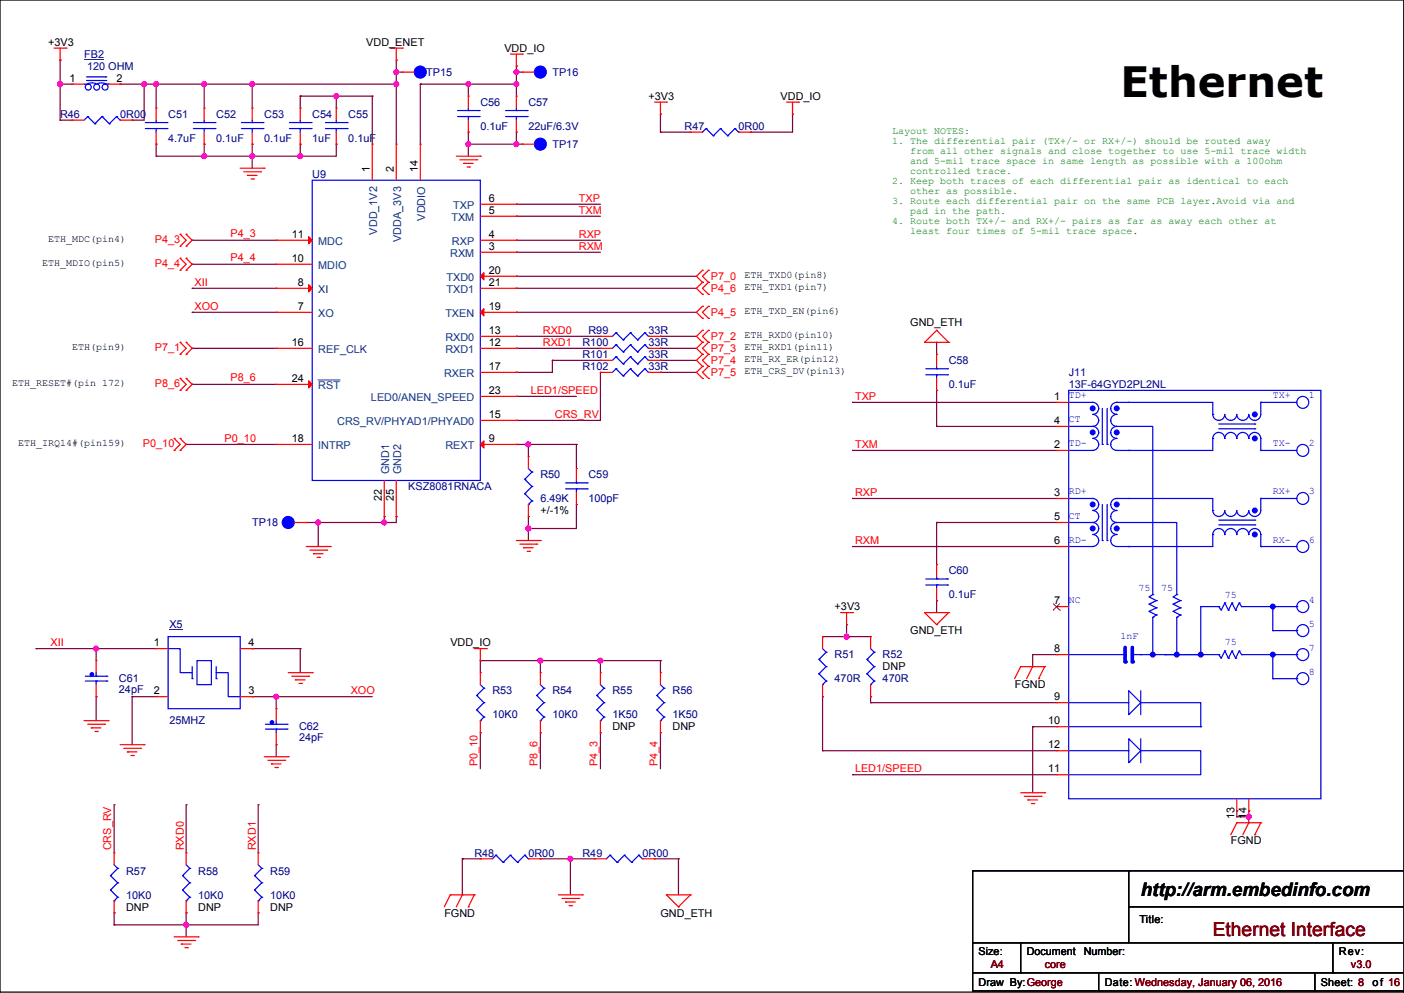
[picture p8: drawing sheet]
<svg xmlns="http://www.w3.org/2000/svg" width="297mm" height="210mm" viewBox="0 0 297 210" stroke-linecap="round" stroke-linejoin="round" font-family="sans-serif">
<g fill="none" stroke="#000" stroke-width=".25">
<path d="M0 0h296.9v209.8h-296.9zM205.8 199.4h91.2M215.9 199.4v6.4M238.8 184.2h.1M238.8 184.2v15.2M238.8 191.8h58.2M282 199.4v6.4M297 184.2h-91.2v25.4h91.2M205.8 205.8h.1M205.8 205.8h91.2M215.9 205.8h.1M232.4 209.6h.1"/>
<path d="M232.4 205.8v3.8M278.1 209.6h.1M278.1 205.8v3.8M282 205.8h.1"/>
</g>
<g fill="none" stroke="#800040" stroke-width=".25">
<path d="M12.7 17.8h.1M12.7 12.7h.1M12.7 17.8h2.6M12.7 12.7v12.7M25.4 17.8h.1M25.4 17.8h58.4M30.5 17.8h.1M30.5 17.8v7.6h-2.5M33 17.8h.1M33 17.8v5.1M43.2 17.8h.1M43.2 17.8v5.1"/>
<path d="M53.4 17.8h.1M53.4 17.8v5.1M83.8 12.7h.1M83.8 17.8h.1M83.8 15.3h.1M83.8 12.7v17.8M83.8 15.3h1.3M88.9 17.8h.1M88.9 17.8h20.3M88.9 17.8v12.7M99.1 17.8h.1M99.1 17.8v2.5"/>
<path d="M109.2 14h.1M109.2 17.8h.1M109.2 15.3h.1M109.2 14v6.3M109.2 15.3h1.3M12.7 25.4h.1M12.7 25.4h2.6M28 25.4h.1M33 30.5h.1M33 33h.1M33 30.5v2.5M43.2 33h.1"/>
<path d="M43.2 30.5h.1M43.2 30.5v2.5M53.4 33h.1M53.4 30.5h.1M53.4 30.5v5.1M63.5 20.3h.1M63.5 30.5h.1M63.5 33h.1M63.5 20.3v2.6M63.5 30.5v2.5M63.5 20.3h15.3M71.1 20.3h.1"/>
<path d="M71.1 30.5h.1M71.1 30.5v2.5h-38.1M71.1 20.3v2.6M78.8 20.3h.1M78.8 20.3v10.2M99.1 30.5h.1M99.1 28h.1M99.1 30.5h11.4M99.1 28v5M109.2 28h.1M109.2 30.5h.1M109.2 28v2.5"/>
<path d="M139.7 28h.1M139.7 24.1h.1M139.7 24.1v3.9M139.7 28h6.4M158.8 28h.1M167.7 24.1h.1M167.7 24.1v3.9h-8.9M40.7 50.8h.1M40.7 55.9h.1M40.7 50.8h17.7M40.7 55.9h17.7M109.2 58.4h.1"/>
<path d="M109.2 53.4h.1M109.2 50.8h.1M109.2 45.7h.1M109.2 43.2h.1M109.2 58.4h38.1M109.2 53.4h17.8M109.2 50.8h17.8M109.2 45.7h17.8M109.2 43.2h17.8M40.7 73.7h.1M40.7 61h.1M40.7 66.1h.1"/>
<path d="M40.7 73.7h17.7M40.7 61h17.7M40.7 66.1h17.7M109.2 61h.1M109.2 66.1h.1M109.2 71.1h.1M109.2 73.7h.1M109.2 78.8h.1M109.2 73.7h17.8M109.2 61h38.1M109.2 66.1h38.1M109.2 71.1h17.8"/>
<path d="M116.9 76.2h.1M116.9 76.2v2.6h-7.7M116.9 76.2h10.1M127 78.8h.1M127 78.8v10.1h-17.8M139.7 71.1h.1M139.7 73.7h.1M139.7 76.2h.1M139.7 78.8h.1M139.7 73.7h7.6M139.7 71.1h7.6M139.7 78.8h7.6"/>
<path d="M139.7 76.2h7.6M198.1 72.4h.1M198.1 72.4v2.5M39.4 94h.1M39.4 94h19M40.7 81.3h.1M40.7 81.3h17.7M109.2 94h.1M109.2 83.8h.1M109.2 88.9h.1M109.2 94h12.7M109.2 83.8h12.7"/>
<path d="M111.8 94h.1M111.8 94v2.5M121.9 94h.1M121.9 94v5.1M180.4 85.1h.1M180.4 95.3h.1M180.4 85.1h43.1M180.4 95.3h43.1M198.1 90.2h.1M198.1 82.6h.1M198.1 90.2h25.4M198.1 82.6v7.6"/>
<path d="M64.8 110.5h.1M67.3 110.5h.1M67.3 110.5v5.1M81.3 109.2h.1M81.3 110.5h.1M81.3 109.2v1.3M83.8 109.2h.1M83.8 109.2v1.3h-19M111.8 109.2h.1M111.8 111.8h.1M111.8 109.2v5.1M121.9 106.7h.1"/>
<path d="M121.9 106.7v5.1h-10.1M180.4 105.4h.1M180.4 115.6h.1M180.4 105.4h43.1M180.4 115.6h43.1M198.1 110.5h.1M198.1 110.5v8.9M198.1 110.5h25.4M7.6 137.2h.1M7.6 137.2h25.4M20.3 137.2h.1M20.3 137.2v2.5"/>
<path d="M53.4 137.2h.1M53.4 137.2h10.1M63.5 137.2h.1M63.5 137.2v5.1M101.6 139.7h.1M101.6 139.7v2.6M101.6 139.7h38.1M114.3 139.7h.1M114.3 139.7v2.6M127 139.7h.1M127 139.7v2.6M139.7 139.7h.1"/>
<path d="M139.7 139.7v2.6M174 134.6h.1M174 134.6h10.2M179.1 132.1h.1M179.1 134.6h.1M179.1 132.1v2.5M198.1 127h.1M198.1 127v2.6M218.5 138.4h.1M218.5 138.4h5M218.5 138.4v2.6M20.3 147.3h.1"/>
<path d="M20.3 147.3v5.1M28 147.3h.1M28 147.3v10.2M28 147.3h5M53.4 147.3h.1M53.4 147.3h25.4M58.4 147.3h.1M58.4 157.5h.1M58.4 147.3v2.6M58.4 157.5v2.5M101.6 155h.1M101.6 155v7.6"/>
<path d="M114.3 155h.1M114.3 155v7.6M127 155h.1M127 155v7.6M139.7 155h.1M139.7 155v7.6M174 158.8h.1M174 147.3h.1M174 158.8h49.5M174 147.3v11.5M184.2 148.6h.1M184.2 147.3h.1"/>
<path d="M184.2 148.6h39.3M184.2 147.3v1.3M218.5 141h.1M218.5 153.7h.1M218.5 153.7v14M218.5 153.7h5M24.1 170.2h.1M24.1 170.2v10.2M39.4 170.2h.1M39.4 170.2v10.2M54.6 170.2h.1M54.6 170.2v10.2"/>
<path d="M180.4 163.8h.1M180.4 163.8h43.1M261.6 172.7h.1M261.6 171.5h.1M261.6 172.7h2.6M261.6 171.5v1.2M264.2 171.5h.1M264.2 172.7h.1M264.2 171.5v2.5M24.1 193.1h.1M24.1 195.6h.1M24.1 193.1v2.5"/>
<path d="M39.4 193.1h.1M39.4 195.6h.1M39.4 193.1v5M54.6 193.1h.1M54.6 193.1v2.5h-30.5M97.8 181.6h.1M97.8 181.6v7.6M97.8 181.6h3.8M114.3 181.6h.1M114.3 181.6h11.4M120.7 181.6h.1M120.7 181.6v7.6"/>
<path d="M138.4 181.6h.1M138.4 181.6h5.1M143.5 181.6h.1M143.5 181.6v7.6"/>
</g>
<g fill="#f0f" stroke="#f0f" stroke-width=".25">
<circle cx="109.2" cy="30.5" r=".5"/>
<circle cx="99.1" cy="30.5" r=".5"/>
<circle cx="114.3" cy="139.7" r=".5"/>
<circle cx="127" cy="139.7" r=".5"/>
<circle cx="39.4" cy="195.6" r=".5"/>
<circle cx="111.8" cy="94" r=".5"/>
<circle cx="111.8" cy="111.8" r=".5"/>
<circle cx="20.3" cy="137.2" r=".5"/>
<circle cx="58.4" cy="147.3" r=".5"/>
<circle cx="63.5" cy="33" r=".5"/>
<circle cx="30.5" cy="17.8" r=".5"/>
<circle cx="12.7" cy="17.8" r=".5"/>
<circle cx="99.1" cy="17.8" r=".5"/>
<circle cx="43.2" cy="33" r=".5"/>
<circle cx="43.2" cy="17.8" r=".5"/>
<circle cx="33" cy="17.8" r=".5"/>
<circle cx="83.8" cy="17.8" r=".5"/>
<circle cx="53.3" cy="17.8" r=".5"/>
<circle cx="53.3" cy="33" r=".5"/>
<circle cx="71.1" cy="20.3" r=".5"/>
<circle cx="120.7" cy="181.6" r=".5"/>
<circle cx="179.1" cy="134.6" r=".5"/>
<circle cx="109.2" cy="17.8" r=".5"/>
<circle cx="109.2" cy="15.2" r=".5"/>
<circle cx="83.8" cy="15.2" r=".5"/>
<circle cx="264.2" cy="172.7" r=".5"/>
<circle cx="81.3" cy="110.5" r=".5"/>
<circle cx="67.3" cy="110.5" r=".5"/>
</g>
<g fill="none" stroke="#f00" stroke-width=".25">
<path d="M11.4 10.2h2.6M12.7 12.7h.1M12.7 10.2v2.5M14 10.2h.1M82.6 10.2h2.5M83.8 12.7h.1M83.8 10.2v2.5M85.1 10.2h.1M108 11.4h2.5M109.2 14h.1M109.2 11.4v2.6M110.5 11.4h.1"/>
<path d="M50.8 35.6h5.1M51.6 36.3h3.5M52.3 37.1h.1M52.3 37.1h2.1M53.1 37.9h.5M53.6 37.9h.1M55.1 36.3h.1M55.9 35.6h.1M96.5 33h5.1M97.3 33.8h3.5M98.1 34.6h.1M98.1 34.6h2"/>
<path d="M98.8 35.3h.5M99.3 35.3h.1M100.8 33.8h.1M101.6 33h.1M138.4 21.6h2.6M139.7 24.1h.1M139.7 21.6v2.5M141 21.6h.1M166.4 21.6h2.5M167.7 24.1h.1M167.7 21.6v2.5M168.9 21.6h.1"/>
<path d="M38.1 49.5h.1M38.1 52.1h.1M38.1 54.6h.1M38.1 57.2h.1M38.1 49.5l1.3 1.3-1.3 1.3M38.1 54.6l1.3 1.3-1.3 1.3M39.4 52.1h.1M39.4 49.5h.1M39.4 57.2h.1M39.4 54.6h.1M39.4 49.5l1.3 1.3-1.3 1.3M39.4 54.6l1.3 1.3-1.3 1.3"/>
<path d="M148.6 57.2h.1M148.6 59.7h.1M148.6 57.2l-1.3 1.2 1.3 1.3M148.6 59.7l-1.3 1.3 1.3 1.2M149.9 59.7h.1M149.9 57.2h.1M149.9 57.2l-1.3 1.2 1.3 1.3M149.9 59.7l-1.3 1.3 1.3 1.2M38.1 72.4h.1M38.1 74.9h.1M38.1 72.4l1.3 1.3-1.3 1.2M39.4 74.9h.1"/>
<path d="M39.4 72.4h.1M39.4 72.4l1.3 1.3-1.3 1.2M148.6 62.2h.1M148.6 69.9h.1M148.6 72.4h.1M148.6 74.9h.1M148.6 77.5h.1M148.6 64.8h.1M148.6 67.3h.1M148.6 69.9l-1.3 1.2 1.3 1.3M148.6 72.4l-1.3 1.3 1.3 1.2M148.6 74.9l-1.3 1.3 1.3 1.3"/>
<path d="M148.6 77.5l-1.3 1.3 1.3 1.2M148.6 64.8l-1.3 1.3 1.3 1.2M149.9 62.2h.1M149.9 72.4h.1M149.9 69.9h.1M149.9 74.9h.1M149.9 77.5h.1M149.9 67.3h.1M149.9 64.8h.1M149.9 69.9l-1.3 1.2 1.3 1.3M149.9 72.4l-1.3 1.3 1.3 1.2M149.9 74.9l-1.3 1.3 1.3 1.3"/>
<path d="M149.9 77.5l-1.3 1.3 1.3 1.2M149.9 64.8l-1.3 1.3 1.3 1.2M195.6 72.4h.1M195.6 72.4h5.1M198.1 69.9h.1M198.1 74.9h.1M198.1 69.9l-2.5 2.5M198.1 69.9l2.6 2.5M198.1 74.9v2.6M200.7 72.4h.1M36.8 92.7h.1M36.8 95.3h.1"/>
<path d="M36.8 92.7l1.3 1.3-1.3 1.3M38.1 80h.1M38.1 82.6h.1M38.1 95.3h.1M38.1 92.7h.1M38.1 80l1.3 1.3-1.3 1.3M38.1 92.7l1.3 1.3-1.3 1.3M39.4 82.6h.1M39.4 80h.1M39.4 80l1.3 1.3-1.3 1.3M148.6 80h.1M149.9 80h.1"/>
<path d="M198.1 82.6h.1M198.1 80v2.6M64.8 115.6h5.1M65.5 116.3h3.6M66.3 117.1h.1M66.3 117.1h2M67.1 117.9h.5M67.6 117.9h.1M69.1 116.3h.1M69.9 115.6h.1M109.2 114.3h5.1M110 115.1h3.5"/>
<path d="M110.8 115.8h.1M110.8 115.8h2M111.5 116.6h.5M112 116.6h.1M113.5 115.1h.1M114.3 114.3h.1M100.3 137.2h2.6M101.6 139.7h.1M101.6 137.2v2.5M102.9 137.2h.1M177.8 129.6h2.6M179.1 132.1h.1"/>
<path d="M179.1 129.6v2.5M180.4 129.6h.1M195.6 129.6h.1M195.6 129.6h5.1M195.6 129.6l2.5 2.5M198.1 132.1h.1M200.7 129.6h.1M200.7 129.6l-2.6 2.5M17.8 152.4h5.1M18.6 153.2h3.5M19.3 153.9h.1M19.3 153.9h2"/>
<path d="M20.1 154.7h.5M20.6 154.7h.1M22.1 153.2h.1M22.9 152.4h.1M25.4 157.5h5.1M26.2 158.3h3.5M26.9 159h.1M26.9 159h2.1M27.7 159.8h.5M28.2 159.8h.1M29.7 158.3h.1M30.5 157.5h.1"/>
<path d="M61 142.3h5.1M61.7 143h3.6M62.5 143.8h.1M62.5 143.8h2M63.3 144.5h.5M63.8 144.5h.1M65.3 143h.1M66.1 142.3h.1M215.9 141h.1M215.9 141l-1.3 2.5M215.9 141h5.1M218.5 141h.1"/>
<path d="M218.5 141l-1.3 2.5M219.7 143.5h.1M221 141h.1M221 141l-1.3 2.5M55.9 160h5.1M56.7 160.8h3.5M57.4 161.6h.1M57.4 161.6h2M58.2 162.3h.5M58.7 162.3h.1M60.2 160.8h.1M61 160h.1"/>
<path d="M215.9 167.7h5.1M216.7 168.4h3.5M217.4 169.2h.1M217.4 169.2h2.1M218.2 169.9h.5M218.7 169.9h.1M220.2 168.4h.1M221 167.7h.1M261.6 174h.1M261.6 174l-1.2 2.5M261.6 174h5.1M264.2 174h.1"/>
<path d="M264.2 174l-1.3 2.5M265.4 176.5h.1M266.7 174h.1M266.7 174l-1.3 2.5M36.8 198.1h5.1M37.6 198.9h3.6M38.4 199.7h.1M38.4 199.7h2M41.2 198.9h.1M41.9 198.1h.1M95.3 189.2h.1M95.3 189.2l-1.3 2.6"/>
<path d="M95.3 189.2h5M97.8 189.2h.1M97.8 189.2l-1.3 2.6M99.1 191.8h.1M100.3 189.2h.1M100.3 189.2l-1.2 2.6M118.1 189.2h5.1M118.9 190h3.5M119.6 190.8h.1M119.6 190.8h2.1M120.4 191.5h.5M120.9 191.5h.1"/>
<path d="M122.4 190h.1M123.2 189.2h.1M141 189.2h.1M141 189.2h5.1M141 189.2l2.5 2.6M143.5 191.8h.1M146.1 189.2h.1M146.1 189.2l-2.6 2.6M39.1 200.4h.5M39.6 200.4h.1"/>
</g>
<g fill="none" stroke="#00f" stroke-width=".25">
<path d="M195.8 79.3h4.6M195.8 78h4.6M198.1 78h.1M198.1 79.3h.1M198.1 77.5v.5M198.1 79.3v.7M200.4 79.3h.1M200.4 78h.1M226.1 85.1h5.1M226.1 90.2h5.1M226.1 95.3h5.1M231.2 85.1a1.26 1.26 0 0 1 1.2 1.3 1.26 1.26 0 0 1-1.2 1.2 1.28 1.28 0 0 1 1.2 1.3 1.26 1.26 0 0 1-1.2 1.3"/>
<path d="M231.2 90.2a1.26 1.26 0 0 1 1.2 1.3 1.26 1.26 0 0 1-1.2 1.2 1.28 1.28 0 0 1 1.2 1.3 1.26 1.26 0 0 1-1.2 1.2M231.2 85.1h.1M231.2 90.2h.1M231.2 95.3h.1M233.2 94h.1M233.2 86.4v7.6M234.2 94h.1M234.2 86.4v7.6M236.2 85.1a1.27 1.27 0 0 0-1.2 1.3 1.26 1.26 0 0 0 1.2 1.2 1.27 1.27 0 0 0-1.2 1.3 1.26 1.26 0 0 0 1.2 1.3 1.27 1.27 0 0 0-1.2 1.3 1.26 1.26 0 0 0 1.2 1.2 1.27 1.27 0 0 0-1.2 1.3 1.26 1.26 0 0 0 1.2 1.2l20.4 .1v-2.6M236.2 85.1h.1M236.2 85.1h20.4v2.5M238.8 95.3h.1"/>
<path d="M238.8 85.1h.1M256.6 92.7a1.27 1.27 0 0 1 1.2-1.2 1.26 1.26 0 0 1 1.3 1.2 1.27 1.27 0 0 1 1.3-1.2 1.26 1.26 0 0 1 1.2 1.2 1.27 1.27 0 0 1 1.3-1.2 1.26 1.26 0 0 1 1.3 1.2 1.27 1.27 0 0 1 1.3-1.2h-.1a1.26 1.26 0 0 1 1.3 1.2v2.6M256.6 87.6h.1M256.6 92.7h.1M257.8 89.7h7.6M257.8 90.7h7.6M265.4 89.7h.1M265.4 90.7h.1M266.7 85.1v2.5a1.26 1.26 0 0 1-1.3 1.3 1.28 1.28 0 0 1-1.2-1.3 1.26 1.26 0 0 1-1.3 1.3 1.26 1.26 0 0 1-1.3-1.3 1.29 1.29 0 0 1-1.2 1.3 1.26 1.26 0 0 1-1.3-1.3 1.29 1.29 0 0 1-1.3 1.3 1.26 1.26 0 0 1-1.2-1.3M266.7 85.1h.1M266.7 95.3h.1M243.1 127.8h.1"/>
<path d="M243.1 129.3h.1M243.1 129.3l1.5 .8M243.1 127.8l1.5 .7M243.9 125.7h.1M243.9 130.6h.1M243.9 138.4h.1M243.9 125.7l-.8 .5 1.5 .8M243.9 130.6v7.8M244.6 127h.1M244.6 130.1h.1M244.6 128.5h.1M244.6 127l-1.5 .8"/>
<path d="M244.6 128.5l-1.5 .8M244.6 130.1l-.7 .5M246.4 138.4h.1M246.4 138.4h11.4M248.2 127.8h.1M248.2 129.3h.1M248.2 129.3l1.5 .8M248.2 127.8l1.5 .7M248.9 125.7h.1M248.9 130.6h.1M248.9 138.4h.1M248.9 125.7l-.7 .5 1.5 .8"/>
<path d="M248.9 130.6v7.8M249.7 127h.1M249.7 130.1h.1M249.7 128.5h.1M249.7 127l-1.5 .8M249.7 128.5l-1.5 .8M249.7 130.1l-.8 .5M254 128.3h.1M254 138.4h.1M254 128.3h3.8M254 128.3v10.1M257.8 128.3h.1"/>
<path d="M257.8 138.4h.1M259.1 127.5h.1M259.1 137.7h.1M259.1 127.5l-.8 1.5-.5-.7M259.1 127.5l.8 1.5M259.1 137.7l.8 1.5M259.1 137.7l-.8 1.5-.5-.8M259.9 129h.1M259.9 139.2h.1M260.6 127.5h.1M260.6 137.7h.1M260.6 127.5l-.7 1.5"/>
<path d="M260.6 127.5l.8 1.5M260.6 137.7l-.7 1.5M260.6 137.7l.8 1.5M261.4 129h.1M261.4 139.2h.1M262.1 127.5h.1M262.1 137.7h.1M262.1 127.5l-.7 1.5M262.1 127.5l.5 .8M262.1 137.7l.5 .7M262.1 137.7l-.7 1.5M262.6 128.3h.1"/>
<path d="M262.6 138.4h.1M262.6 128.3h11.7M262.6 138.4h11.7M269.3 133.4h.1M269.3 133.4h5M269.3 128.3v5.1M269.3 138.4v5.1M274.3 133.4h.1M274.3 128.3h.1M274.3 138.4h.1M269.3 143.5h.1M269.3 143.5h5"/>
<path d="M274.3 143.5h.1"/>
<circle cx="275.6" cy="95.3" r="1.26"/>
<circle cx="275.6" cy="85.1" r="1.26"/>
<circle cx="275.6" cy="105.4" r="1.26"/>
<circle cx="275.6" cy="115.6" r="1.26"/>
<circle cx="275.6" cy="128.3" r="1.26"/>
<circle cx="275.6" cy="138.4" r="1.26"/>
<circle cx="275.6" cy="133.4" r="1.26"/>
<circle cx="275.6" cy="143.5" r="1.26"/>
</g>
<g fill="#00f" stroke="#00f" stroke-width=".25">
<circle cx="269.2" cy="128.3" r=".5"/>
<circle cx="269.2" cy="138.4" r=".5"/>
<circle cx="236.2" cy="86.4" r=".5"/>
<circle cx="236.2" cy="91.4" r=".5"/>
<circle cx="231.1" cy="86.4" r=".5"/>
<circle cx="231.1" cy="91.4" r=".5"/>
</g>
<path d="M239.5 136.9v3.1" fill="none" stroke="#00f" stroke-width=".76"/>
<circle cx="239.5" cy="140" r=".38" fill="#00f"/>
<path d="M238 136.9v3.1" fill="none" stroke="#00f" stroke-width=".76"/>
<circle cx="238" cy="140" r=".38" fill="#00f"/>
<g fill="none" stroke="#00f" stroke-width=".25">
<path d="M17.8 17.8h.8M18.3 17h4.1M18.3 16.3h4.1M18.5 17.7l.9-.2 1 .2M18.6 17.8h.1M20.6 17.7l.9-.2 .9 .2M22.1 17.8h.8M22.4 17h.1M22.4 16.3h.1M22.9 17.8h.1M18.6 24.6h.1M18.6 24.6l-.8 .8"/>
<path d="M18.6 24.6l1.5 1.6M20.1 26.2h.1M21.6 24.6h.1M21.6 24.6l-1.5 1.6M21.6 24.6l1.5 1.6M23.1 26.2h.1M24.6 24.6h.1M24.6 24.6l-1.5 1.6M24.6 24.6l.8 .8M25.4 25.4h.1M30.7 27.2h4.6M30.7 25.9h4.6"/>
<path d="M33 25.9h.1M33 27.2h.1M33 25.4v.5M33 27.2v.8M35.3 27.2h.1M35.3 25.9h.1M40.9 27.2h4.6M40.9 25.9h4.6M43.2 25.9h.1M43.2 27.2h.1M43.2 25.4v.5M43.2 27.2v.8"/>
<path d="M45.5 27.2h.1M45.5 25.9h.1M51.1 27.2h4.5M51.1 25.9h4.5M53.4 25.9h.1M53.4 27.2h.1M53.4 25.4v.5M53.4 27.2v.8M55.6 27.2h.1M55.6 25.9h.1M61.2 27.2h4.6M61.2 25.9h4.6"/>
<path d="M63.5 25.9h.1M63.5 27.2h.1M63.5 25.4v.5M63.5 27.2v.8M65.8 27.2h.1M65.8 25.9h.1M66.1 38.1h35.5v63.5h-35.5zM68.8 27.2h4.6M68.8 25.9h4.6M71.1 25.9h.1M71.1 27.2h.1M71.1 25.4v.5"/>
<path d="M71.1 27.2v.8M73.4 27.2h.1M73.4 25.9h.1M96.8 24.6h4.6M96.8 23.4h4.6M99.1 23.4h.1M99.1 24.6h.1M99.1 22.9v.5M99.1 24.6v.8M101.4 24.6h.1M101.4 23.4h.1M106.9 24.6h4.6"/>
<path d="M106.9 23.4h4.6M109.2 23.4h.1M109.2 24.6h.1M109.2 22.9v.5M109.2 24.6v.8M111.5 24.6h.1M111.5 23.4h.1M149.4 27.2h.1M149.4 27.2l-.8 .8M149.4 27.2l1.5 1.5M150.9 28.7h.1M152.4 27.2h.1"/>
<path d="M152.4 27.2l-1.5 1.5M152.4 27.2l1.5 1.5M153.9 28.7h.1M155.5 27.2h.1M155.5 27.2l-1.6 1.5M155.5 27.2l.7 .8M156.2 28h.1M130.3 78h.1M130.3 75.4h.1M130.3 70.4h.1M130.3 72.9h.1M130.3 78l-.7 .8"/>
<path d="M130.3 78l1.5 1.5M130.3 75.4l-.7 .8M130.3 75.4l1.5 1.6M130.3 70.4l-.7 .7M130.3 70.4l1.5 1.5M130.3 72.9l-.7 .8M130.3 72.9l1.5 1.5M131.8 79.5h.1M131.8 77h.1M131.8 71.9h.1M131.8 74.4h.1M133.4 78h.1"/>
<path d="M133.4 75.4h.1M133.4 70.4h.1M133.4 72.9h.1M133.4 78l-1.6 1.5M133.4 78l1.5 1.5M133.4 75.4l-1.6 1.6M133.4 75.4l1.5 1.6M133.4 70.4l-1.6 1.5M133.4 70.4l1.5 1.5M133.4 72.9l-1.6 1.5M133.4 72.9l1.5 1.5M134.9 79.5h.1"/>
<path d="M134.9 77h.1M134.9 71.9h.1M134.9 74.4h.1M136.4 78h.1M136.4 75.4h.1M136.4 70.4h.1M136.4 72.9h.1M136.4 78l-1.5 1.5M136.4 78l.8 .8M136.4 75.4l-1.5 1.6M136.4 75.4l.8 .8M136.4 70.4l-1.5 1.5"/>
<path d="M136.4 70.4l.8 .7M136.4 72.9l-1.5 1.5M136.4 72.9l.8 .8M137.2 78.8h.1M137.2 76.2h.1M137.2 71.1h.1M137.2 73.7h.1M111.8 99.1l.7 .7M112.5 99.8h.1M112.5 99.8l-1.5 1.6M226.1 82.6h53.3v86.3h-53.3zM236.2 90.2h7.7v35.5"/>
<path d="M266.7 85.1h.1M266.7 95.3h.1M266.7 85.1h7.6M266.7 95.3h7.6M111 101.4h.1M111 104.4h.1M111 101.4l1.5 1.5M111 104.4l1.5 1.5M111.8 106.7h.1M112.5 102.9h.1M112.5 105.9h.1M112.5 102.9l-1.5 1.5"/>
<path d="M112.5 105.9l-.7 .8M119.6 103.4h4.6M119.6 102.1h4.6M121.9 102.1h.1M121.9 103.4h.1M121.9 101.6v.5M121.9 103.4v.8M124.2 103.4h.1M124.2 102.1h.1M226.1 105.4h5.1M226.1 115.6h5.1M226.1 110.5h5.1"/>
<path d="M231.2 105.4a1.26 1.26 0 0 1 1.2 1.3 1.26 1.26 0 0 1-1.2 1.2 1.28 1.28 0 0 1 1.2 1.3 1.26 1.26 0 0 1-1.2 1.3M231.2 110.5a1.26 1.26 0 0 1 1.2 1.3 1.26 1.26 0 0 1-1.2 1.2 1.28 1.28 0 0 1 1.2 1.3 1.26 1.26 0 0 1-1.2 1.3M231.2 105.4h.1M231.2 110.5h.1M231.2 115.6h.1M233.2 114.3h.1M233.2 106.7v7.6M234.2 114.3h.1M234.2 106.7v7.6M236.2 110.5a1.27 1.27 0 0 0-1.2 1.3 1.26 1.26 0 0 0 1.2 1.2 1.27 1.27 0 0 0-1.2 1.3 1.26 1.26 0 0 0 1.2 1.3M236.2 105.4h.1M236.2 105.4a1.27 1.27 0 0 0-1.2 1.3 1.26 1.26 0 0 0 1.2 1.2v.1a1.27 1.27 0 0 0-1.2 1.2 1.26 1.26 0 0 0 1.2 1.3"/>
<path d="M236.2 110.5h12.7v15.2M236.2 105.4h20.4v2.6M238.8 105.4h.1M238.8 115.6h.1M256.6 113h.1M256.6 113a1.27 1.27 0 0 1 1.2-1.2 1.26 1.26 0 0 1 1.3 1.3v-.1a1.27 1.27 0 0 1 1.3-1.2 1.26 1.26 0 0 1 1.2 1.3v-.1a1.27 1.27 0 0 1 1.3-1.2 1.26 1.26 0 0 1 1.3 1.3v-.1a1.27 1.27 0 0 1 1.3-1.2h-.1a1.26 1.26 0 0 1 1.3 1.3v2.5M256.6 108h.1M256.6 113v2.6h-20.4M257.8 110h7.6M257.8 111h7.6M265.4 110h.1M265.4 111h.1"/>
<path d="M266.7 105.4v2.6a1.26 1.26 0 0 1-1.3 1.2 1.26 1.26 0 0 1-1.2-1.2 1.29 1.29 0 0 1-1.3 1.2 1.26 1.26 0 0 1-1.3-1.2 1.29 1.29 0 0 1-1.2 1.2 1.26 1.26 0 0 1-1.3-1.2 1.29 1.29 0 0 1-1.3 1.2 1.26 1.26 0 0 1-1.2-1.2M266.7 115.6h.1M266.7 105.4h.1M266.7 105.4h7.6M266.7 115.6h7.6M35.6 134.6h15.2v15.3h-15.2zM35.6 137.2h2.5v5.1h2.6M41.7 139.7h3v5.1h-3zM173.2 139.5h.1M173.2 139.5l1.6 1.5M174 137.2l.8 .7M174.8 137.9h.1"/>
<path d="M174.8 137.9l-1.6 1.6M183.4 139.5h.1M183.4 139.5l1.5 1.5M184.2 137.2l.7 .7M184.9 137.9h.1M184.9 137.9l-1.5 1.6M195.8 123.7h4.6M195.8 122.4h4.6M198.1 122.4h.1M198.1 123.7h.1M198.1 121.9v.5M198.1 123.7v.8"/>
<path d="M200.4 123.7h.1M200.4 122.4h.1M226.1 138.4h.1M226.1 138.4h12.2M239.5 138.4h.1M239.5 138.4h14.5M241.3 138.4h.1M18 144h4.6M18 143h4.6M20.3 144h.1M20.3 143h.1M20.3 142.3v.7"/>
<path d="M20.3 144v.8M22.6 144h.1M22.6 143h.1M40.7 143.5h.1M40.7 141v2.5M45.7 143.5h.1M45.7 142.3h2.6v5h2.5M45.7 141v2.5M56.1 154.2h4.6M56.1 153.2h4.6M58.4 154.2h.1M58.4 153.2h.1"/>
<path d="M58.4 152.4v.8M58.4 154.2v.8M60.7 154.2h.1M60.7 153.2h.1M100.8 147.1h.1M100.8 150.1h.1M100.8 147.1l1.6 1.5M100.8 150.1l1.6 1.5M101.6 152.4h.1M101.6 144.8l.8 .8M102.4 145.6h.1M102.4 148.6h.1"/>
<path d="M102.4 151.6h.1M102.4 145.6l-1.6 1.5M102.4 148.6l-1.6 1.5M102.4 151.6l-.8 .8M113.5 147.1h.1M113.5 150.1h.1M113.5 147.1l1.6 1.5M113.5 150.1l1.6 1.5M114.3 152.4h.1M114.3 144.8l.8 .8M115.1 145.6h.1M115.1 148.6h.1"/>
<path d="M115.1 151.6h.1M115.1 145.6l-1.6 1.5M115.1 148.6l-1.6 1.5M115.1 151.6l-.8 .8M126.2 147.1h.1M126.2 150.1h.1M126.2 147.1l1.6 1.5M126.2 150.1l1.6 1.5M127 152.4h.1M127 144.8l.8 .8M127.8 145.6h.1M127.8 148.6h.1"/>
<path d="M127.8 151.6h.1M127.8 145.6l-1.6 1.5M127.8 148.6l-1.6 1.5M127.8 151.6l-.8 .8M138.9 147.1h.1M138.9 150.1h.1M138.9 147.1l1.6 1.5M138.9 150.1l1.6 1.5M139.7 152.4h.1M139.7 144.8l.8 .8M140.5 145.6h.1M140.5 148.6h.1"/>
<path d="M140.5 151.6h.1M140.5 145.6l-1.6 1.5M140.5 148.6l-1.6 1.5M140.5 151.6l-.8 .8M173.2 142.5h.1M173.2 142.5l1.6 1.5M174 144.8h.1M174.8 141h.1M174.8 144h.1M174.8 141l-1.6 1.5M174.8 144l-.8 .8M183.4 142.5h.1"/>
<path d="M183.4 142.5l1.5 1.5M184.2 144.8h.1M184.9 141h.1M184.9 144h.1M184.9 141l-1.5 1.5M184.9 144l-.7 .8M226.1 148.6h12.7v-2.5l2.5 2.5-2.5 2.5v-2.5M226.1 158.8h12.7v-2.6l2.5 2.6-2.5 2.5v-2.5M226.1 153.7h27.9M241.3 146.1v5M241.3 148.6h12.7v5.1M241.3 156.2v5.1"/>
<path d="M241.3 158.8h12.7v5h-27.9M254 153.7h.1M23.4 185.2h.1M23.4 188.2h.1M23.4 185.2l1.5 1.5M23.4 188.2l1.5 1.5M24.1 190.5h.1M24.1 182.9l.8 .8M24.9 183.7h.1M24.9 186.7h.1M24.9 189.7h.1M24.9 183.7l-1.5 1.5"/>
<path d="M24.9 186.7l-1.5 1.5M24.9 189.7l-.8 .8M38.6 185.2h.1M38.6 188.2h.1M38.6 185.2l1.5 1.5M38.6 188.2l1.5 1.5M39.4 190.5h.1M39.4 182.9l.7 .8M40.1 183.7h.1M40.1 186.7h.1M40.1 189.7h.1M40.1 183.7l-1.5 1.5"/>
<path d="M40.1 186.7l-1.5 1.5M40.1 189.7l-.7 .8M53.9 185.2h.1M53.9 188.2h.1M53.9 185.2l1.5 1.5M53.9 188.2l1.5 1.5M54.6 190.5h.1M54.6 182.9l.8 .8M55.4 183.7h.1M55.4 186.7h.1M55.4 189.7h.1M55.4 183.7l-1.5 1.5"/>
<path d="M55.4 186.7l-1.5 1.5M55.4 189.7l-.8 .8M104.9 180.9h.1M104.9 180.9l-.7 .7M104.9 180.9l1.5 1.5M106.4 182.4h.1M108 180.9h.1M108 180.9l-1.6 1.5M108 180.9l1.5 1.5M109.5 182.4h.1M111 180.9h.1M111 180.9l-1.5 1.5"/>
<path d="M111 180.9l.8 .7M111.8 181.6h.1M129 180.9h.1M129 180.9l-.7 .7M129 180.9l1.6 1.5M130.6 182.4h.1M132.1 180.9h.1M132.1 180.9l-1.5 1.5M132.1 180.9l1.5 1.5M133.6 182.4h.1M135.1 180.9h.1M135.1 180.9l-1.5 1.5"/>
<path d="M135.1 180.9l.8 .7M135.9 181.6h.1"/>
<circle cx="18.7" cy="18.4" r=".63"/>
<circle cx="20.5" cy="18.4" r=".63"/>
<circle cx="22.2" cy="18.4" r=".63"/>
</g>
<g fill="#00f" stroke="#00f" stroke-width=".25">
<circle cx="236.2" cy="106.7" r=".5"/>
<circle cx="236.2" cy="111.8" r=".5"/>
<circle cx="231.1" cy="106.7" r=".5"/>
<circle cx="231.1" cy="111.8" r=".5"/>
<circle cx="265.4" cy="87.6" r=".5"/>
<circle cx="265.4" cy="92.7" r=".5"/>
<circle cx="265.4" cy="108" r=".5"/>
<circle cx="265.4" cy="113" r=".5"/>
<circle cx="243.8" cy="138.4" r=".5"/>
<circle cx="254" cy="138.4" r=".5"/>
<circle cx="248.9" cy="138.4" r=".5"/>
<circle cx="61" cy="110.5" r="1.26"/>
<circle cx="114.3" cy="30.5" r="1.26"/>
<circle cx="88.9" cy="15.2" r="1.26"/>
<circle cx="114.3" cy="15.2" r="1.26"/>
<circle cx="57.5" cy="152.8" r=".38"/>
<circle cx="19.4" cy="142.6" r=".38"/>
</g>
<g fill="none" stroke="#f00" stroke-width=".25">
<path d="M15.3 17.8h.1M15.3 17.8h2.5M22.9 17.8h2.5M25.4 17.8h.1M85.1 15.3h.1M85.1 15.3h2.5M110.5 15.3h.1M110.5 15.3h2.5M15.3 25.4h.1M15.3 25.4h2.5M25.4 25.4h2.6M28 25.4h.1"/>
<path d="M33 22.9h.1M33 30.5h.1M33 22.9v2.5M33 28v2.5M43.2 22.9h.1M43.2 30.5h.1M43.2 22.9v2.5M43.2 28v2.5M53.4 22.9h.1M53.4 30.5h.1M53.4 22.9v2.5M53.4 28v2.5"/>
<path d="M63.5 22.9h.1M63.5 30.5h.1M63.5 22.9v2.5M63.5 28v2.5M71.1 22.9h.1M71.1 30.5h.1M71.1 22.9v2.5M71.1 28v2.5M78.8 30.5h.1M78.8 30.5v7.6M83.8 30.5h.1M83.8 30.5v7.6"/>
<path d="M88.9 30.5h.1M88.9 30.5v7.6M99.1 20.3h.1M99.1 28h.1M99.1 20.3v2.6M99.1 25.4v2.6M109.2 20.3h.1M109.2 28h.1M109.2 20.3v2.6M109.2 25.4v2.6M110.5 30.5h.1M110.5 30.5h2.5"/>
<path d="M146.1 28h.1M146.1 28h2.5M156.2 28h2.6M158.8 28h.1M58.4 55.9h.1M58.4 50.8h.1M58.4 50.8h7.7M58.4 55.9h7.7M101.6 53.4h7.6M101.6 50.8h7.6M101.6 45.7h7.6M101.6 43.2h7.6"/>
<path d="M101.6 58.4h7.6M109.2 53.4h.1M109.2 50.8h.1M109.2 45.7h.1M109.2 43.2h.1M109.2 58.4h.1M58.4 66.1h.1M58.4 61h.1M58.4 73.7h.1M58.4 66.1h7.7M58.4 61h7.7M58.4 73.7h7.7"/>
<path d="M101.6 66.1h7.6M101.6 61h7.6M101.6 73.7h7.6M101.6 71.1h7.6M101.6 78.8h7.6M109.2 73.7h.1M109.2 71.1h.1M109.2 78.8h.1M109.2 66.1h.1M109.2 61h.1M127 78.8h.1M127 76.2h.1"/>
<path d="M127 71.1h.1M127 73.7h.1M127 73.7h2.6M127 71.1h2.6M127 78.8h2.6M127 76.2h2.6M137.2 73.7h2.5M137.2 71.1h2.5M137.2 78.8h2.5M137.2 76.2h2.5M139.7 78.8h.1M139.7 76.2h.1"/>
<path d="M139.7 71.1h.1M139.7 73.7h.1M58.4 94h.1M58.4 81.3h.1M58.4 94h7.7M58.4 81.3h7.7M101.6 94h7.6M101.6 88.9h7.6M101.6 83.8h7.6M109.2 94h.1M109.2 88.9h.1M109.2 83.8h.1"/>
<path d="M111.8 96.5h.1M111.8 96.5v2.6M121.9 99.1h.1M121.9 99.1v2.5M223.5 85.1h.1M223.5 95.3h.1M223.5 90.2h.1M223.5 85.1h2.6M223.5 95.3h2.6M223.5 90.2h2.6M62.2 110.5h2.6M64.8 110.5h.1"/>
<path d="M81.3 109.2h.1M81.3 101.6v7.6M83.8 109.2h.1M83.8 101.6v7.6M111.8 109.2h.1M111.8 106.7v2.5M121.9 106.7h.1M121.9 104.2v2.5M198.1 119.4h.1M198.1 119.4v2.5M223.5 105.4h.1M223.5 115.6h.1"/>
<path d="M223.5 110.5h.1M223.5 105.4h2.6M223.5 115.6h2.6M223.5 110.5h2.6M20.3 139.7h.1M20.3 139.7v2.6M33 137.2h.1M33 137.2h2.6M50.8 137.2h2.6M53.4 137.2h.1M174 134.6h.1M174 134.6v2.6"/>
<path d="M184.2 134.6h.1M184.2 134.6v2.6M198.1 127h.1M198.1 124.5v2.5M223.5 128.3h.1M223.5 138.4h.1M223.5 128.3h2.6M223.5 138.4h2.6M20.3 147.3h.1M20.3 144.8v2.5M33 147.3h.1M33 147.3h2.6"/>
<path d="M50.8 147.3h2.6M53.4 147.3h.1M58.4 149.9h.1M58.4 157.5h.1M58.4 149.9v2.5M58.4 155v2.5M101.6 142.3h.1M101.6 155h.1M101.6 142.3v2.5M101.6 152.4v2.6M114.3 142.3h.1M114.3 155h.1"/>
<path d="M114.3 142.3v2.5M114.3 152.4v2.6M127 142.3h.1M127 155h.1M127 142.3v2.5M127 152.4v2.6M139.7 142.3h.1M139.7 155h.1M139.7 142.3v2.5M139.7 152.4v2.6M174 147.3h.1M174 144.8v2.5"/>
<path d="M184.2 147.3h.1M184.2 144.8v2.5M223.5 148.6h.1M223.5 153.7h.1M223.5 158.8h.1M223.5 148.6h2.6M223.5 153.7h2.6M223.5 158.8h2.6M223.5 163.8h.1M223.5 163.8h2.6M261.6 171.5h.1M261.6 168.9v2.6"/>
<path d="M264.2 171.5h.1M264.2 168.9v2.6M24.1 180.4h.1M24.1 193.1h.1M24.1 180.4v2.5M24.1 190.5v2.6M39.4 180.4h.1M39.4 193.1h.1M39.4 180.4v2.5M39.4 190.5v2.6M54.6 180.4h.1M54.6 193.1h.1"/>
<path d="M54.6 180.4v2.5M54.6 190.5v2.6M101.6 181.6h.1M101.6 181.6h2.6M111.8 181.6h2.5M114.3 181.6h.1M125.7 181.6h.1M125.7 181.6h2.6M135.9 181.6h2.5M138.4 181.6h.1"/>
</g>
<path d="M222.8 129h.1M222.8 127.6l1.4 1.4M224.2 129h.1M224.2 127.6l-1.4 1.4" fill="none" stroke="#804000" stroke-width=".21"/>
<path d="M17.8 12.6h4.2M35.8 133.2h2.8" fill="none" stroke="#000080" stroke-width=".21"/>
<g fill="#f00" stroke="#f00" stroke-width=".25">
<path d="M65.3 60.2l.8 .8-.8 .7z"/>
<path d="M101.6 94l.8-.8v1.6z"/>
<path d="M65.3 50l.8 .8-.8 .8z"/>
<path d="M101.6 66.1l.8-.8v1.5z"/>
<path d="M101.6 58.4l.8-.7v1.5z"/>
<path d="M65.3 80.5l.8 .8-.8 .8z"/>
</g>
<path d="M67.2 80.4h4.6M71.8 80.4h.1" fill="none" stroke="#004080" stroke-width=".21"/>
<g fill="#f0f" stroke="#f0f" stroke-width=".25">
<circle cx="109.2" cy="30.5" r=".5"/>
<circle cx="99.1" cy="30.5" r=".5"/>
<circle cx="114.3" cy="139.7" r=".5"/>
<circle cx="127" cy="139.7" r=".5"/>
<circle cx="39.4" cy="195.6" r=".5"/>
<circle cx="111.8" cy="94" r=".5"/>
<circle cx="111.8" cy="111.8" r=".5"/>
<circle cx="20.3" cy="137.2" r=".5"/>
<circle cx="58.4" cy="147.3" r=".5"/>
<circle cx="63.5" cy="33" r=".5"/>
<circle cx="30.5" cy="17.8" r=".5"/>
<circle cx="12.7" cy="17.8" r=".5"/>
<circle cx="99.1" cy="17.8" r=".5"/>
<circle cx="43.2" cy="33" r=".5"/>
<circle cx="43.2" cy="17.8" r=".5"/>
<circle cx="33" cy="17.8" r=".5"/>
<circle cx="83.8" cy="17.8" r=".5"/>
<circle cx="53.3" cy="17.8" r=".5"/>
<circle cx="53.3" cy="33" r=".5"/>
<circle cx="71.1" cy="20.3" r=".5"/>
<circle cx="120.7" cy="181.6" r=".5"/>
<circle cx="179.1" cy="134.6" r=".5"/>
<circle cx="109.2" cy="17.8" r=".5"/>
<circle cx="109.2" cy="15.2" r=".5"/>
<circle cx="83.8" cy="15.2" r=".5"/>
<circle cx="264.2" cy="172.7" r=".5"/>
<circle cx="81.3" cy="110.5" r=".5"/>
<circle cx="67.3" cy="110.5" r=".5"/>
</g>
<text font-size="8.9" x="237" y="20.6">Ethernet</text>
<text font-size="4.1" fill="#800000" x="256.6" y="198">Ethernet Interface</text>
<text font-size="3.9" x="241.3" y="189.5">http://arm.embedinfo.com</text>
<g font-size="2.3">
<text x="10.2" y="9.7">+3V3</text>
<text x="77.5" y="9.7">VDD_ENET</text>
<text x="106.7" y="11">VDD_IO</text>
<text x="14.7" y="17.3">1</text>
<text x="24.7" y="17.3">2</text>
<text x="137.2" y="21.1">+3V3</text>
<text x="165.1" y="21.1">VDD_IO</text>
<text x="78.2" y="36.3" transform="rotate(-90 78.2 36.3)">1</text>
<text x="83.3" y="36.3" transform="rotate(-90 83.3 36.3)">2</text>
<text x="88.4" y="36.3" transform="rotate(-90 88.4 36.3)">14</text>
<text x="103.4" y="45.2">5</text>
<text x="103.4" y="42.7">6</text>
<text x="61.7" y="50.3">11</text>
<text x="103.4" y="52.8">3</text>
<text x="103.4" y="50.3">4</text>
<text x="61.7" y="55.4">10</text>
<text x="103.4" y="57.9">20</text>
<text x="63" y="65.5">7</text>
<text x="63" y="60.5">8</text>
<text x="103.4" y="65.5">19</text>
<text x="103.4" y="60.5">21</text>
<text x="103.4" y="70.6">13</text>
<text x="192.6" y="68.9">GND_ETH</text>
<text x="61.7" y="73.2">16</text>
<text x="103.4" y="73.2">12</text>
<text x="61.7" y="80.8">24</text>
<text x="103.4" y="78.2">17</text>
<text x="103.4" y="83.3">23</text>
<text x="103.4" y="88.4">15</text>
<text x="223" y="84.6">1</text>
<text x="223" y="89.7">4</text>
<text x="61.7" y="93.5">18</text>
<text x="103.4" y="93.5">9</text>
<text x="223" y="94.7">2</text>
<text x="80.8" y="106" transform="rotate(-90 80.8 106)">22</text>
<text x="83.3" y="106" transform="rotate(-90 83.3 106)">25</text>
<text x="223" y="104.9">3</text>
<text x="114.3" y="108.7">+/-1%</text>
<text x="223" y="110">5</text>
<text x="223" y="115.1">6</text>
<text x="176.6" y="129.1">+3V3</text>
<text x="223" y="127.8">7</text>
<text x="32.5" y="136.7">1</text>
<text x="52.6" y="136.7">4</text>
<text x="95.3" y="136.7">VDD_IO</text>
<text x="192.6" y="134.1">GND_ETH</text>
<text x="223" y="137.9">8</text>
<text x="186.7" y="141.8">DNP</text>
<text x="32.5" y="146.8">2</text>
<text x="52.6" y="146.8">3</text>
<text x="214.7" y="145.6">FGND</text>
<text x="223" y="148.1">9</text>
<text x="129.6" y="154.5">DNP</text>
<text x="142.3" y="154.5">DNP</text>
<text x="221.7" y="153.2">10</text>
<text x="221.7" y="158.2">12</text>
<text x="221.7" y="163.3">11</text>
<text x="261.1" y="173.3" transform="rotate(-90 261.1 173.3)">13</text>
<text x="263.7" y="173.3" transform="rotate(-90 263.7 173.3)">14</text>
<text x="260.4" y="178.6">FGND</text>
<text x="26.7" y="192.6">DNP</text>
<text x="41.9" y="192.6">DNP</text>
<text x="57.2" y="192.6">DNP</text>
<text x="94" y="193.8">FGND</text>
<text x="139.7" y="193.8">GND_ETH</text>
<text x="241.1" y="195.1">Title:</text>
<text x="207" y="202">Size:</text>
<text x="217.2" y="202">Document</text>
<text x="229.2" y="202">Number:</text>
<text x="283.2" y="202">Rev:</text>
<text x="207" y="208.6">Draw By:George</text>
<text x="233.7" y="208.6">Date: Wednesday, January 06, 2016</text>
<text x="279.4" y="208.6">Sheet: 8</text>
<text x="290.3" y="208.6">of 16</text>
</g>
<g font-size="2.3" fill="#000080">
<text x="17.8" y="12.2">FB2</text>
<text x="18.4" y="14.8">120 OHM</text>
<text x="90.2" y="16">TP15</text>
<text x="116.9" y="16">TP16</text>
<text x="101.6" y="22.4">C56</text>
<text x="111.8" y="22.4">C57</text>
<text x="12.7" y="24.9">R46</text>
<text x="25.4" y="24.9">0R00</text>
<text x="35.6" y="24.9">C51</text>
<text x="45.7" y="24.9">C52</text>
<text x="55.9" y="24.9">C53</text>
<text x="66.1" y="24.9">C54</text>
<text x="73.7" y="24.9">C55</text>
<text x="101.6" y="27.5">0.1uF</text>
<text x="111.8" y="27.5">22uF/6.3V</text>
<text x="144.8" y="27.5">R47</text>
<text x="156.2" y="27.5">0R00</text>
<text x="35.6" y="30">4.7uF</text>
<text x="45.7" y="30">0.1uF</text>
<text x="55.9" y="30">0.1uF</text>
<text x="66.1" y="30">1uF</text>
<text x="73.7" y="30">0.1uF</text>
<text x="116.9" y="31.3">TP17</text>
<text x="66.1" y="37.6">U9</text>
<text x="124.5" y="70.6">R99</text>
<text x="137.2" y="70.6">33R</text>
<text x="123.2" y="75.7">R101</text>
<text x="123.2" y="73.2">R100</text>
<text x="137.2" y="75.7">33R</text>
<text x="137.2" y="73.2">33R</text>
<text x="200.7" y="77">C58</text>
<text x="123.2" y="78.3">R102</text>
<text x="137.2" y="78.3">33R</text>
<text x="200.7" y="82.1">0.1uF</text>
<text x="226.1" y="79.5">J11</text>
<text x="226.1" y="82.1">13F-64GYD2PL2NL</text>
<text x="114.3" y="101.1">R50</text>
<text x="124.5" y="101.1">C59</text>
<text x="86.4" y="103.7">KSZ8081RNACA</text>
<text x="114.3" y="106.2">6.49K</text>
<text x="124.5" y="106.2">100pF</text>
<text x="53.4" y="111.3">TP18</text>
<text x="200.7" y="121.4">C60</text>
<text x="200.7" y="126.5">0.1uF</text>
<text x="35.8" y="132.9">X5</text>
<text x="176.6" y="139.2">R51</text>
<text x="186.7" y="139.2">R52</text>
<text x="25.2" y="144.3">C61</text>
<text x="25.2" y="146.6">24pF</text>
<text x="104.2" y="146.8">R53</text>
<text x="116.9" y="146.8">R54</text>
<text x="129.6" y="146.8">R55</text>
<text x="142.3" y="146.8">R56</text>
<text x="176.6" y="144.3">470R</text>
<text x="186.7" y="144.3">470R</text>
<text x="35.8" y="153.2">25MHZ</text>
<text x="63.3" y="154.5">C62</text>
<text x="104.2" y="151.9">10K0</text>
<text x="116.9" y="151.9">10K0</text>
<text x="129.6" y="151.9">1K50</text>
<text x="142.3" y="151.9">1K50</text>
<text x="63.3" y="156.7">24pF</text>
<text x="26.7" y="184.9">R57</text>
<text x="41.9" y="184.9">R58</text>
<text x="57.2" y="184.9">R59</text>
<text x="100.3" y="181.1">R48</text>
<text x="111.8" y="181.1">0R00</text>
<text x="123.2" y="181.1">R49</text>
<text x="135.9" y="181.1">0R00</text>
<text x="26.7" y="190">10K0</text>
<text x="41.9" y="190">10K0</text>
<text x="57.2" y="190">10K0</text>
</g>
<g font-size="2.3" fill="#004080">
<text x="90" y="46.7" transform="rotate(-90 90 46.7)">VDDIO</text>
<text x="95.5" y="46.8">TXM</text>
<text x="95.9" y="44.2">TXP</text>
<text x="67.3" y="51.8">MDC</text>
<text x="79.8" y="49.6" transform="rotate(-90 79.8 49.6)">VDD_1V2</text>
<text x="84.9" y="51.1" transform="rotate(-90 84.9 51.1)">VDDA_3V3</text>
<text x="95.6" y="51.8">RXP</text>
<text x="67.3" y="56.9">MDIO</text>
<text x="94.5" y="59.5">TXD0</text>
<text x="95.2" y="54.4">RXM</text>
<text x="67.3" y="62">XI</text>
<text x="94.5" y="62">TXD1</text>
<text x="67.3" y="67.1">XO</text>
<text x="94.2" y="67.1">TXEN</text>
<text x="67.3" y="74.7">REF_CLK</text>
<text x="94.2" y="74.7">RXD1</text>
<text x="94.2" y="72.2">RXD0</text>
<text x="67.3" y="82.3">RST</text>
<text x="94" y="79.8">RXER</text>
<text x="71.3" y="89.9">CRS_RV/PHYAD1/PHYAD0</text>
<text x="78.5" y="84.9">LED0/ANEN_SPEED</text>
<text x="67.3" y="95">INTRP</text>
<text x="94.2" y="95">REXT</text>
<text x="82.4" y="100.3" transform="rotate(-90 82.4 100.3)">GND1</text>
<text x="84.9" y="100.3" transform="rotate(-90 84.9 100.3)">GND2</text>
</g>
<g font-size="2.3" fill="#f00">
<text x="122.4" y="45.2">TXM</text>
<text x="122.4" y="42.7">TXP</text>
<text x="32.8" y="51.3">P4_3</text>
<text x="48.8" y="50.2">P4_3</text>
<text x="122.4" y="52.8">RXM</text>
<text x="122.4" y="50.3">RXP</text>
<text x="32.8" y="56.4">P4_4</text>
<text x="48.8" y="55.3">P4_4</text>
<text x="150.4" y="59.2">P7_0</text>
<text x="41.2" y="60.5">XII</text>
<text x="41.2" y="65.5">XOO</text>
<text x="150.4" y="61.8">P4_6</text>
<text x="114.8" y="70.6">RXD0</text>
<text x="150.4" y="71.9">P7_2</text>
<text x="150.4" y="66.8">P4_5</text>
<text x="32.8" y="74.2">P7_1</text>
<text x="114.8" y="73.2">RXD1</text>
<text x="150.4" y="74.5">P7_3</text>
<text x="150.4" y="77">P7_4</text>
<text x="32.8" y="81.8">P8_6</text>
<text x="48.8" y="80.7">P8_6</text>
<text x="112.3" y="83.3">LED1/SPEED</text>
<text x="150.4" y="79.5">P7_5</text>
<text x="117.4" y="88.3">CRS_RV</text>
<text x="180.9" y="84.6">TXP</text>
<text x="30.2" y="94.5">P0_10</text>
<text x="47.5" y="93.4">P0_10</text>
<text x="180.9" y="94.8">TXM</text>
<text x="180.9" y="104.9">RXP</text>
<text x="180.9" y="115.1">RXM</text>
<text x="10.7" y="136.7">XII</text>
<text x="74.2" y="146.8">XOO</text>
<text x="101" y="162.1" transform="rotate(-90 101 162.1)">P0_10</text>
<text x="113.7" y="162.1" transform="rotate(-90 113.7 162.1)">P8_6</text>
<text x="126.4" y="162.1" transform="rotate(-90 126.4 162.1)">P4_3</text>
<text x="139.1" y="162.1" transform="rotate(-90 139.1 162.1)">P4_4</text>
<text x="180.9" y="163.3">LED1/SPEED</text>
<text x="23.5" y="179.8" transform="rotate(-90 23.5 179.8)">CRS_RV</text>
<text x="38.9" y="179.8" transform="rotate(-90 38.9 179.8)">RXD0</text>
<text x="54.1" y="179.8" transform="rotate(-90 54.1 179.8)">RXD1</text>
</g>
<g font-size="2.3" fill="#800000">
<text x="209.6" y="204.8">A4</text>
<text x="221" y="204.8">core</text>
<text x="285.8" y="204.8">v3.0</text>
</g>
<g font-size="2.1" fill="#008000">
<text x="188.7" y="28.4">Layout NOTES:</text>
<text x="188.7" y="30.5">1. The differential pair (TX+/- or RX+/-) should be routed away</text>
<text x="192.5" y="32.6">from all other signals and close together to use 5-mil trace width</text>
<text x="192.5" y="34.7">and 5-mil trace space in same length as possible with a 100ohm</text>
<text x="188.7" y="39">2. Keep both traces of each differential pair as identical to each</text>
<text x="192.5" y="36.8">controlled trace.</text>
<text x="192.5" y="41.1">other as possible.</text>
<text x="188.7" y="43.2">3. Route each differential pair on the same PCB layer.Avoid via and</text>
<text x="188.7" y="47.4">4. Route both TX+/- and RX+/- pairs as far as away each other at</text>
<text x="192.5" y="45.3">pad in the path.</text>
<text x="192.5" y="49.5">least four times of 5-mil trace space.</text>
</g>
<g font-size="2.1">
<text x="10.2" y="51.2">ETH_MDC(pin4)</text>
<text x="8.9" y="56.3">ETH_MDIO(pin5)</text>
<text x="157.5" y="58.9">ETH_TXD0(pin8)</text>
<text x="157.5" y="61.4">ETH_TXD1(pin7)</text>
<text x="157.5" y="71.6">ETH_RXD0(pin10)</text>
<text x="157.5" y="66.5">ETH_TXD_EN(pin6)</text>
<text x="15.3" y="74.1">ETH(pin9)</text>
<text x="157.5" y="74.1">ETH_RXD1(pin11)</text>
<text x="157.5" y="76.6">ETH_RX_ER(pin12)</text>
<text x="2.6" y="81.7">ETH_RESET#(pin 172)</text>
<text x="157.5" y="79.2">ETH_CRS_DV(pin13)</text>
<text x="3.8" y="94.4">ETH_IRQ14#(pin159)</text>
</g>
<g font-size="2.1" fill="#00f">
<text x="226.1" y="84.3">TD+</text>
<text x="226.1" y="89.3">CT</text>
<text x="269.3" y="84.3">TX+</text>
<text x="276.9" y="84.3">1</text>
<text x="226.1" y="94.4">TD-</text>
<text x="269.3" y="94.4">TX-</text>
<text x="276.9" y="94.4">2</text>
<text x="226.1" y="104.6">RD+</text>
<text x="269.3" y="104.6">RX+</text>
<text x="276.9" y="104.6">3</text>
<text x="226.1" y="109.7">CT</text>
<text x="226.1" y="114.7">RD-</text>
<text x="269.3" y="114.7">RX-</text>
<text x="276.9" y="114.7">6</text>
<text x="240.8" y="124.9">75</text>
<text x="245.6" y="124.9">75</text>
<text x="226.1" y="127.4">NC</text>
<text x="259.1" y="126.4">75</text>
<text x="276.9" y="127.4">4</text>
<text x="237" y="135.1">1nF</text>
<text x="259.1" y="136.3">75</text>
<text x="276.9" y="132.5">5</text>
<text x="276.9" y="137.6">7</text>
<text x="276.9" y="142.7">8</text>
</g>
</svg>
